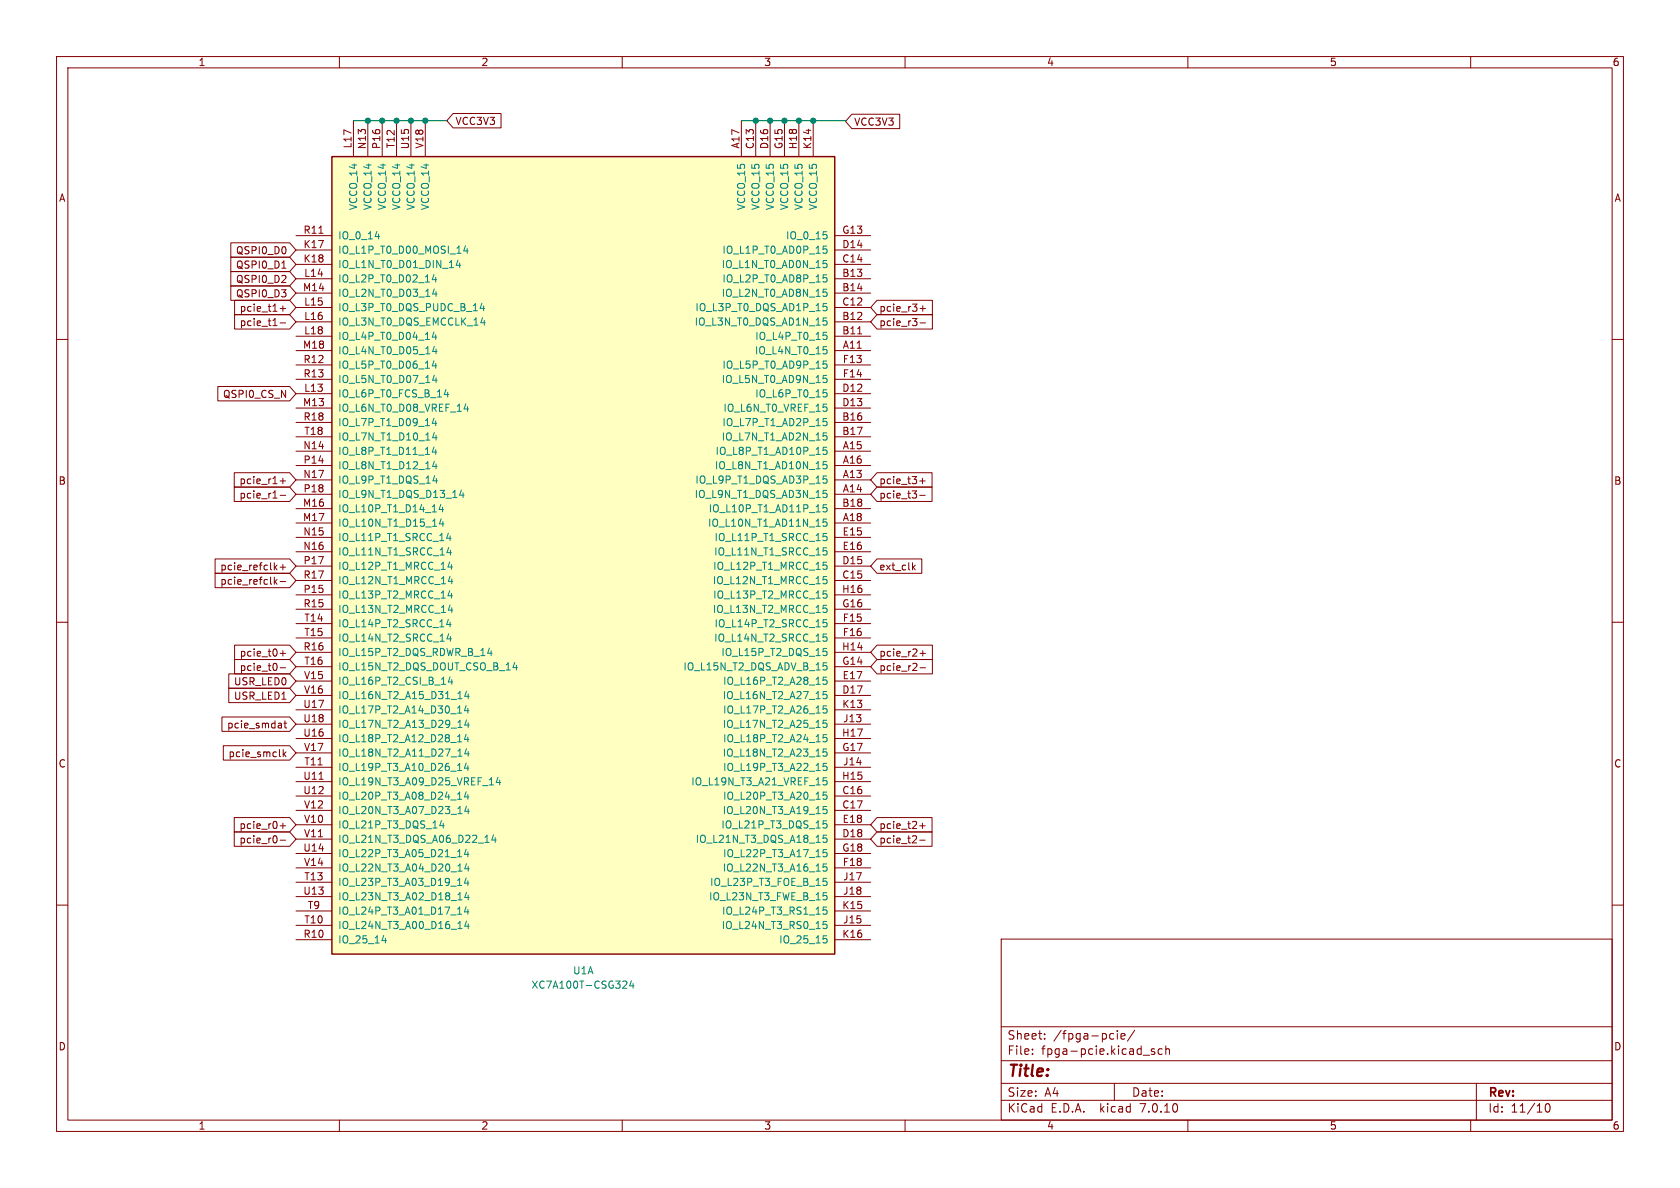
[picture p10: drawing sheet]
<svg xmlns="http://www.w3.org/2000/svg" width="297mm" height="210mm" viewBox="0 0 297 210" stroke-linecap="round" stroke-linejoin="round" font-family="sans-serif">
<g fill="none" stroke="#840000" stroke-width=".18">
<path d="M10 10h277v190h-277zM12 12h273v186h-273zM60 10v2M110 10v2M160 10v2M210 10v2M260 10v2M62.5 21.3v6.4M65 21.3v6.4M67.6 21.3v6.4M70.1 21.3v6.4M72.6 21.3v6.4"/>
<path d="M75.2 21.3v6.4M80.1 20.1h8.5v2.5h-8.5l-1.1-1.3zM131.1 21.3v6.4M133.6 21.3v6.4M136.1 21.3v6.4M138.7 21.3v6.4M141.2 21.3v6.4M143.8 21.3v6.4M150.6 20.2h8.5v2.5h-8.5l-1.1-1.2zM10 60h2M40.8 48h10.4l1.1 1.3-1.1 1.2h-10.4zM40.8 50.5h10.4l1.1 1.3-1.1 1.3h-10.4z"/>
<path d="M40.8 42.9h10.4l1.1 1.3-1.1 1.3h-10.4zM40.8 45.5h10.4l1.1 1.2-1.1 1.3h-10.4zM41.5 53.1h9.7l1.1 1.3-1.1 1.2h-9.7zM41.5 55.6h9.7l1.1 1.3-1.1 1.3h-9.7zM49.5 54.5h1M49.5 57.1h1M49.8 47.4h.8M50 54.1v.9M52.3 59.4h6.4M52.3 56.9h6.4M52.3 49.3h6.4M52.3 51.8h6.4"/>
<path d="M52.3 54.4h6.4M52.3 46.7h6.4M52.3 44.2h6.4M52.3 41.7h6.4M56.4 41.2h.7M147.6 59.4h6.3M147.6 56.9h6.3M147.6 49.3h6.3M147.6 51.8h6.3M147.6 54.4h6.3M147.6 46.7h6.3M147.6 44.2h6.3"/>
<path d="M147.6 41.7h6.3M151.6 59h.8M155 53.1h9.8v2.5h-9.8l-1.1-1.2zM155 55.6h9.8v2.6h-9.8l-1.1-1.3zM162.6 54.5h1M162.6 57.1h1M163.1 54.1v.9M285 60h2M38.5 68.3h12.7l1.1 1.3-1.1 1.3h-12.7zM52.3 62h6.4M52.3 79.8h6.4M52.3 74.7h6.4"/>
<path d="M52.3 77.2h6.4M52.3 69.6h6.4M52.3 72.1h6.4M52.3 64.5h6.4M52.3 67.1h6.4M147.6 62h6.3M147.6 79.8h6.3M147.6 74.7h6.3M147.6 77.2h6.3M147.6 69.6h6.3M147.6 72.1h6.3M147.6 64.5h6.3"/>
<path d="M147.6 67.1h6.3M38 98.8h13.2l1.1 1.3-1.1 1.2h-13.2zM41.4 86.1h9.8l1.1 1.3-1.1 1.2h-9.8zM41.4 83.6h9.8l1.1 1.2-1.1 1.3h-9.8zM49 99.9l-.5 .5M49.5 87.6h1M49.5 85h1M50 84.5v1M50 99.8v.9M52.3 84.8h6.4M52.3 87.4h6.4M52.3 82.3h6.4"/>
<path d="M52.3 92.5h6.4M52.3 89.9h6.4M52.3 95h6.4M52.3 97.5h6.4M147.6 84.8h6.3M147.6 87.4h6.3M147.6 82.3h6.3M147.6 92.5h6.3M147.6 89.9h6.3M147.6 95h6.3M147.6 97.5h6.3M155 98.8h8v2.5h-8l-1.1-1.2z"/>
<path d="M155 86.1h9.8v2.5h-9.8l-1.1-1.2zM155 83.6h9.8v2.5h-9.8l-1.1-1.3zM161.8 99.9l-.5 .5M162.6 87.6h1M162.6 85h1M163.1 84.5v1M10 110h2M38 101.3h13.2l1.1 1.3-1.1 1.3h-13.2zM40.4 119.1h10.8l1.1 1.3-1.1 1.3h-10.8zM41.5 116.6h9.7l1.1 1.3-1.1 1.2h-9.7zM41.5 114h9.7l1.1 1.3-1.1 1.3h-9.7zM48.5 102v1.3"/>
<path d="M48.6 102.8l.4 .5M48.6 100.3l.4 .4M49 102.4l-.5 .5M49.5 102.8h1M49.5 100.3h1M49.5 118h1M49.5 115.5h1M50 115v1M52.3 102.6h6.4M52.3 100.1h6.4M52.3 110.2h6.4M52.3 112.8h6.4"/>
<path d="M52.3 117.9h6.4M52.3 107.7h6.4M52.3 115.3h6.4M52.3 105.2h6.4M147.6 102.6h6.3M147.6 100.1h6.3M147.6 110.2h6.3M147.6 112.8h6.3M147.6 117.9h6.3M147.6 107.7h6.3M147.6 115.3h6.3M147.6 105.2h6.3"/>
<path d="M155 114h9.8v2.6h-9.8l-1.1-1.3zM155 116.6h9.8v2.5h-9.8l-1.1-1.2zM161.4 100.3l.4 .4M162.6 118h1M162.6 115.5h1M163.1 115v1M285 110h2M39.2 126.7h12l1.1 1.3-1.1 1.3h-12zM39.5 131.8h11.7l1.1 1.3-1.1 1.3h-11.7zM40.4 121.7h10.8l1.1 1.2-1.1 1.3h-10.8zM49.6 127.8l.2 .2v.7M49.8 128.6l-.2 .1"/>
<path d="M49.8 128.1l-.2 .1M50.1 132.5v1.3M50.2 127.8h.5M50.2 133.3l.4 .5M50.4 127.4v1.1l.3 .2M50.6 132.9l-.5 .5M52.3 122.9h6.4M52.3 120.4h6.4M52.3 133.1h6.4M52.3 138.2h6.4M52.3 130.6h6.4M52.3 128h6.4"/>
<path d="M52.3 135.6h6.4M52.3 125.5h6.4M56.4 137.8h.7M147.6 122.9h6.3M147.6 120.4h6.3M147.6 133.1h6.3M147.6 138.2h6.3M147.6 130.6h6.3M147.6 128h6.3M147.6 135.6h6.3M147.6 125.5h6.3M10 160h2"/>
<path d="M41.4 144.5h9.8l1.1 1.3-1.1 1.3h-9.8zM41.4 147.1h9.8l1.1 1.2-1.1 1.3h-9.8zM49.5 148.5h1M49.5 146h1M50 145.5v1M52.3 140.7h6.4M52.3 143.3h6.4M52.3 148.3h6.4M52.3 145.8h6.4M52.3 153.4h6.4M52.3 150.9h6.4M52.3 156h6.4"/>
<path d="M52.3 158.5h6.4M147.6 140.7h6.3M147.6 143.3h6.3M147.6 148.3h6.3M147.6 145.8h6.3M147.6 153.4h6.3M147.6 150.9h6.3M147.6 156h6.3M147.6 158.5h6.3M155 147.1h9.8v2.5h-9.8l-1.1-1.3zM155 144.5h9.8v2.6h-9.8l-1.1-1.3zM162.6 148.5h1"/>
<path d="M162.6 146h1M163.1 145.5v1M285 160h2M52.3 163.6h6.4M52.3 161h6.4M52.3 166.1h6.4M147.6 163.6h6.3M147.6 161h6.3M147.6 166.1h6.3M177 166h108v32h-108zM60 198v2M110 198v2"/>
<path d="M160 198v2M177 194.5h108M177 191.5h108M177 187.5h108M177 181.5h108M182.5 186.3v.1M182.5 185.5v.1M184.7 183.6v.1M184.7 182.8v.1M196.7 182.7l.2 .1M196.9 183.6l-.2 .1M197 191.5v3"/>
<path d="M197.5 182.2v.1M197.5 182.7v1M198.2 183.2l.7-.1-.1-.3-.4-.1-.2 .2v.7h.6M200.6 182.1l-1.3 2M202.1 186.5h1.1M204.1 185.5l-.4-.1-.2 .2 .1 .2 .5 .2v.3h-.6M205.5 185.5l-.5-.1-.3 .3v.4l.2 .2h.6M206.1 185.5l.2-.1 .4 .1v.9M206.1 184.9v1.5M210 198v2M260 198v2M261 191.5v6.5"/>
<path d="M273.4 195.2l.1-.1a.81 .81 0 0 1 .6 .6 .81 .81 0 0 1-.3 .8l-.1 .1a.81 .81 0 0 1-.6-.6 .81 .81 0 0 1 .3-.8z"/>
</g>
<path d="M58.7 27.7h88.9v141h-88.9z" fill="#ffffc2" stroke="#ffffc2" stroke-width=".18"/>
<path d="M58.7 27.7h88.9v141h-88.9z" fill="none" stroke="#840000" stroke-width=".25"/>
<g fill="none" stroke="#008484" stroke-width=".18">
<path d="M66.3 41.8h.8M76.7 48.5l-.3 .9h.8M76.7 58.7l-.3 .9h.8M76.8 51.1l-.3 .9h.8M77 49v.9M77 59.2v.8M77.1 51.5v.9M81 46l-.3 .9h.7M81.3 46.5v.8M82.3 43.4l-.3 1h.8M82.6 43.9v.9M84.9 54.5h.8"/>
<path d="M85 57.1h.8M85.5 54.1v.8M85.6 56.6v.9M145.6 58.7h.6M145.6 56.2h.6M145.6 48.6h.6M145.6 51.1h.6M145.6 53.7h.6M145.6 46h.6M145.6 43.5h.6M145.7 44h.3l.2 .2-.1 .5-.4 .1M145.7 46.5h.3l.2 .3-.1 .5h-.4"/>
<path d="M145.7 49.1h.3l.2 .2-.1 .5-.4 .1M145.7 51.6h.3l.2 .3-.1 .4-.4 .1M145.7 54.1h.3l.2 .3-.1 .5h-.4M145.7 56.7h.3l.2 .2-.1 .5-.4 .1M145.7 59.2h.3l.2 .3-.1 .5h-.4M146.2 41.6v.5M76.7 79l-.3 .9h.8M76.7 63.8l-.3 .9h.8M76.7 73.9l-.3 .9h.8M76.8 61.2l-.3 .9h.8M76.8 66.3l-.3 .9h.8M76.8 76.5l-.3 .9h.8"/>
<path d="M77 64.2v.9M77 74.4v.9M77 79.5v.8M77.1 61.7v.9M77.1 66.8v.8M77.1 76.9v.9M78.5 69.8h.8M79.1 69.3v.9M82.3 71.4l-.3 .9h.8M82.7 71.9v.8M145.6 61.3h.6M145.6 74h.6"/>
<path d="M145.6 76.5h.6M145.6 68.9h.6M145.6 71.4h.6M145.6 63.8h.6M145.6 66.4h.6M145.7 64.3h.3l.2 .3-.1 .4-.4 .1M145.7 66.8h.3l.2 .3-.1 .5h-.4M145.7 69.4h.3l.2 .2-.1 .5-.4 .1M145.7 74.5h.3l.2 .2-.1 .5-.4 .1M145.7 77h.3l.2 .3-.1 .4-.4 .1M146 61.8l.2 .2v.3l-.2 .3M146.1 72l.1 .2-.1 .5"/>
<path d="M146.2 79.1h-.6l-.1 .6 .2-.2 .4 .1 .1 .2v.4l-.2 .1-.5-.1M76.5 85h.8M76.8 81.5l-.3 1h.8M77.1 82v.9M77.1 84.6v.8M77.9 89.2l-.3 .9h.8M78 91.7l-.3 .9h.8M78.2 89.6v.9M78.3 92.2v.8M79.3 94.2l-.3 1h.7M79.3 96.8l-.3 .9h.8M79.6 94.7v.9"/>
<path d="M79.6 97.3v.8M79.8 99.8v.9M81.6 86.6l-.3 .9h.7M81.9 87.1v.9M145.6 82.1h.4l.2 .2-.1 .5h-.5M145.6 84.1h.6M145.6 86.7h.6M145.6 81.6h.6M145.6 99.4h.6M145.6 94.3h.6M145.6 96.8h.6M145.7 84.6h.3l.2 .3-.1 .5h-.4"/>
<path d="M145.7 87.2h.3l.2 .2-.1 .5-.4 .1M145.7 94.8h.3l.2 .2-.1 .5-.4 .1M145.7 97.3h.3l.2 .3-.1 .5h-.4M145.7 99.9h.3l.2 .2-.1 .5-.4 .1M146.2 89.2h-.6l-.1 .6 .2-.1 .4 .1 .1 .2v.4l-.2 .1-.5-.1M146.2 91.8h-.6l-.1 .6 .2-.2 .4 .1 .1 .2v.4l-.2 .1-.5-.1M79.2 105.3h.8M79.2 100.2h.8M79.3 109.5l-.3 .9h.7M79.3 107.9h.7M79.3 102.8h.7M79.3 112l-.3 .9h.8"/>
<path d="M79.6 110v.8M79.6 119.6l-.3 1h.7M79.6 112.5v.9M79.8 104.9v.8M79.9 102.3v.9M79.9 107.4v.9M86.2 115.5h.8M86.8 115v.9M90.7 118h.8M91.3 117.6v.8M145.6 101.9h.6M145.6 109.5h.6"/>
<path d="M145.6 112.1h.6M145.6 117.2h.6M145.6 107h.6M145.6 114.6h.6M145.6 104.5h.6M145.7 102.4h.3l.2 .3-.1 .4-.4 .1M145.7 104.9h.3l.2 .3-.1 .5h-.4M145.7 107.5h.3l.2 .2-.1 .5-.4 .1M145.7 110h.3l.2 .3-.1 .5h-.4M145.7 112.6h.3l.2 .2-.1 .5-.4 .1M145.7 115.1h.3l.2 .3-.1 .4-.4 .1M145.7 117.6h.3l.2 .3-.1 .5h-.4"/>
<path d="M146.2 119.7h-.6l-.1 .6 .2-.1h.4l.1 .2v.5l-.2 .1-.5-.1M79.9 120.1v.9M80.9 131.1h.7M80.9 136.2h.7M80.9 126.1h.7M82.4 134.9l-.3 .9h.8M82.4 140l-.3 .9h.8M82.4 129.8l-.3 .9h.8M82.4 124.7l-.3 .9h.8M82.5 127.3l-.3 .9h.8M82.5 122.2l-.3 .9h.8M82.5 132.3l-.3 1h.8"/>
<path d="M82.7 125.2v.9M82.7 130.3v.8M82.7 135.4v.8M82.8 122.7v.8M82.8 127.7v.9M82.8 132.8v.9M88 137.4l-.3 .9h.8M88.3 137.9v.9M145.6 138h.4l.2 .2-.1 .5h-.5M145.6 137.5h.6M146.2 122.2h-.6l-.1 .7 .2-.2 .4 .1 .1 .2v.4l-.2 .1-.5-.1M146.2 124.8h-.6l-.1 .6 .2-.1h.4l.1 .2v.4l-.2 .2-.5-.2"/>
<path d="M146.2 127.3h-.6l-.1 .6 .2-.1 .4 .1 .1 .2v.4l-.2 .1-.5-.1M146.2 129.9h-.6l-.1 .6 .2-.2 .4 .1 .1 .2v.4l-.2 .1-.5-.1M146.2 132.4h-.6l-.1 .6 .2-.1h.4l.1 .2v.5l-.2 .1-.5-.1M146.2 134.9h-.6l-.1 .7 .2-.2 .4 .1 .1 .2v.4l-.2 .1-.5-.1M78.1 145l-.3 1h.7M78.4 145.5v.9M80.9 141.3h.7M80.9 151.5h.7M80.9 156.5h.7M82.4 155.2l-.3 .9h.8M82.4 150.1l-.3 .9h.8M82.5 157.7l-.3 1h.8"/>
<path d="M82.5 142.5l-.3 .9h.8M82.5 152.7l-.3 .9h.8M82.7 140.4v.9M82.7 150.6v.9M82.7 155.7v.8M82.8 143v.8M82.8 153.1v.9M82.8 158.2v.9M87.2 147.6l-.3 .9h.8M87.5 148.1v.8M145.6 145.1h.6M145.6 155.3h.6"/>
<path d="M145.6 157.8h.6M145.7 145.6h.3l.2 .2-.1 .5-.4 .1M145.7 155.7h.3l.2 .3-.1 .5h-.4M145.7 158.3h.3l.2 .2-.1 .5-.4 .1M146.2 140h-.6l-.1 .6 .2-.1 .4 .1 .1 .2v.4l-.2 .1-.5-.1M146.2 142.6h-.6l-.1 .6 .2-.2 .4 .1 .1 .2v.4l-.2 .1-.5-.1M146.2 147.6h-.6l-.1 .7 .2-.2 .4 .1 .1 .2v.4l-.2 .1-.5-.1M146.2 150.2h-.6l-.1 .6 .2-.1h.4l.1 .2v.4l-.2 .2-.5-.2M146.2 152.7h-.6l-.1 .6 .2-.1 .4 .1 .1 .2v.4l-.2 .1-.5-.1M67.5 166.3h.8M68.1 165.8v.9M80.9 161.6h.7"/>
<path d="M82.4 160.3l-.3 .9h.8M82.5 162.8l-.3 .9h.8M82.7 160.8v.8M82.8 163.3v.9M110.3 173.4l.4 .1 .1 .3-.8 .9h.8M111.6 173.4l-.3 .9h.8M111.9 173.8v.9M145.6 165.4h.6M145.7 165.9h.3l.2 .3-.1 .4-.4 .1M146.2 160.3h-.6l-.1 .7 .2-.2 .4 .1 .1 .2v.4l-.2 .1-.5-.1M146.2 162.9h-.6l-.1 .6 .2-.1h.4l.1 .2v.4l-.2 .2-.5-.2"/>
</g>
<path d="M62.5 21.3h16.5M131.1 21.3h18.4v.2" fill="none" stroke="#008400" stroke-width=".18"/>
<g fill="#008400" stroke="#008400" stroke-width=".18">
<circle cx="72.6" cy="21.3" r=".46"/>
<circle cx="75.2" cy="21.3" r=".46"/>
<circle cx="70.1" cy="21.3" r=".46"/>
<circle cx="138.7" cy="21.3" r=".46"/>
<circle cx="133.6" cy="21.3" r=".46"/>
<circle cx="136.1" cy="21.3" r=".46"/>
<circle cx="141.2" cy="21.3" r=".46"/>
<circle cx="143.8" cy="21.3" r=".46"/>
<circle cx="65" cy="21.3" r=".46"/>
<circle cx="67.6" cy="21.3" r=".46"/>
</g>
<text font-size="2.8" fill="#840000" x="178" y="190.9">Title:</text>
<g font-size="2.1" fill="#840000">
<text x="178" y="184">Sheet:</text>
<text x="186.2" y="184">/fpga-pcie/</text>
<text x="178" y="186.7">File:</text>
<text x="184.1" y="186.7">fpga-pcie.kicad_sch</text>
<text x="178" y="196.9">KiCad</text>
<text x="178" y="194.1">Size:</text>
<text x="184.7" y="194.1">A4</text>
<text x="185.7" y="196.9">E.D.A.</text>
<text x="194.6" y="196.9">kicad</text>
<text x="200" y="194.1">Date:</text>
<text x="201.8" y="196.9">7.0.10</text>
<text x="263" y="194.3">Rev:</text>
<text x="263" y="196.9">Id:</text>
<text x="267.1" y="196.9">11/10</text>
</g>
<g font-size="1.8" fill="#840000">
<text x="35" y="11.9">1</text>
<text x="85" y="11.9">2</text>
<text x="135" y="11.9">3</text>
<text x="185" y="11.9">4</text>
<text x="235" y="11.9">5</text>
<text x="285" y="11.9">6</text>
<text x="80.4" y="22.3">VCC3V3</text>
<text x="150.9" y="22.4">VCC3V3</text>
<text x="62.2" y="26.3" transform="rotate(-90 62.2 26.3)">L17</text>
<text x="64.8" y="26.5" transform="rotate(-90 64.8 26.5)">N13</text>
<text x="67.3" y="26.5" transform="rotate(-90 67.3 26.5)">P16</text>
<text x="69.8" y="26.3" transform="rotate(-90 69.8 26.3)">T12</text>
<text x="72.4" y="26.5" transform="rotate(-90 72.4 26.5)">U15</text>
<text x="74.9" y="26.4" transform="rotate(-90 74.9 26.4)">V18</text>
<text x="130.8" y="26.4" transform="rotate(-90 130.8 26.4)">A17</text>
<text x="133.3" y="26.5" transform="rotate(-90 133.3 26.5)">C13</text>
<text x="135.9" y="26.5" transform="rotate(-90 135.9 26.5)">D16</text>
<text x="138.4" y="26.5" transform="rotate(-90 138.4 26.5)">G15</text>
<text x="141" y="26.5" transform="rotate(-90 141 26.5)">H18</text>
<text x="143.5" y="26.5" transform="rotate(-90 143.5 26.5)">K14</text>
<text x="10.3" y="35.9">A</text>
<text x="285.3" y="35.9">A</text>
<text x="53.6" y="41.4">R11</text>
<text x="148.8" y="41.4">G13</text>
<text x="41.6" y="45.2">QSPI0_D0</text>
<text x="41.6" y="47.7">QSPI0_D1</text>
<text x="53.6" y="43.9">K17</text>
<text x="53.6" y="46.5">K18</text>
<text x="148.8" y="46.5">C14</text>
<text x="148.8" y="43.9">D14</text>
<text x="41.6" y="50.2">QSPI0_D2</text>
<text x="41.6" y="52.8">QSPI0_D3</text>
<text x="53.5" y="51.6">M14</text>
<text x="53.7" y="49">L14</text>
<text x="148.8" y="49">B13</text>
<text x="148.8" y="51.6">B14</text>
<text x="42.3" y="55.3">pcie_t1+</text>
<text x="42.3" y="57.9">pcie_t1-</text>
<text x="53.7" y="54.1">L15</text>
<text x="53.7" y="56.6">L16</text>
<text x="53.7" y="59.2">L18</text>
<text x="148.8" y="59.2">B11</text>
<text x="148.8" y="56.6">B12</text>
<text x="148.8" y="54.1">C12</text>
<text x="155.4" y="55.3">pcie_r3+</text>
<text x="155.4" y="57.9">pcie_r3-</text>
<text x="53.5" y="61.7">M18</text>
<text x="53.6" y="64.3">R12</text>
<text x="148.9" y="61.7">A11</text>
<text x="148.9" y="64.3">F13</text>
<text x="39.3" y="70.6">QSPI0_CS_N</text>
<text x="53.5" y="71.9">M13</text>
<text x="53.6" y="66.8">R13</text>
<text x="53.7" y="69.3">L13</text>
<text x="148.8" y="69.3">D12</text>
<text x="148.8" y="71.9">D13</text>
<text x="148.9" y="66.8">F14</text>
<text x="53.6" y="74.4">R18</text>
<text x="53.7" y="77">T18</text>
<text x="148.8" y="74.4">B16</text>
<text x="148.8" y="77">B17</text>
<text x="53.5" y="79.5">N14</text>
<text x="53.6" y="82">P14</text>
<text x="148.9" y="79.5">A15</text>
<text x="148.9" y="82">A16</text>
<text x="10.3" y="85.9">B</text>
<text x="42.2" y="88.3">pcie_r1-</text>
<text x="42.2" y="85.8">pcie_r1+</text>
<text x="53.5" y="89.7">M16</text>
<text x="53.5" y="84.6">N17</text>
<text x="53.6" y="87.1">P18</text>
<text x="148.8" y="89.7">B18</text>
<text x="148.9" y="84.6">A13</text>
<text x="148.9" y="87.1">A14</text>
<text x="155.4" y="88.3">pcie_t3-</text>
<text x="155.4" y="85.8">pcie_t3+</text>
<text x="285.3" y="85.9">B</text>
<text x="53.5" y="92.2">M17</text>
<text x="53.5" y="94.7">N15</text>
<text x="148.9" y="94.7">E15</text>
<text x="148.9" y="92.2">A18</text>
<text x="38.8" y="101">pcie_refclk+</text>
<text x="53.5" y="97.3">N16</text>
<text x="53.6" y="99.8">P17</text>
<text x="148.8" y="99.8">D15</text>
<text x="148.9" y="97.3">E16</text>
<text x="155.4" y="101">ext_clk</text>
<text x="38.8" y="103.6">pcie_refclk-</text>
<text x="53.6" y="104.9">P15</text>
<text x="53.6" y="107.4">R15</text>
<text x="53.6" y="102.4">R17</text>
<text x="148.8" y="104.9">H16</text>
<text x="148.8" y="102.4">C15</text>
<text x="148.8" y="107.4">G16</text>
<text x="53.7" y="110">T14</text>
<text x="53.7" y="112.5">T15</text>
<text x="148.9" y="110">F15</text>
<text x="148.9" y="112.5">F16</text>
<text x="42.3" y="118.8">pcie_t0-</text>
<text x="42.3" y="116.3">pcie_t0+</text>
<text x="53.6" y="115.1">R16</text>
<text x="53.7" y="117.6">T16</text>
<text x="148.8" y="115.1">H14</text>
<text x="148.8" y="117.6">G14</text>
<text x="155.4" y="116.3">pcie_r2+</text>
<text x="155.4" y="118.8">pcie_r2-</text>
<text x="41.3" y="123.9">USR_LED1</text>
<text x="41.3" y="121.4">USR_LED0</text>
<text x="53.5" y="125.2">U17</text>
<text x="53.6" y="120.1">V15</text>
<text x="53.6" y="122.7">V16</text>
<text x="148.8" y="122.7">D17</text>
<text x="148.8" y="125.2">K13</text>
<text x="148.9" y="120.1">E17</text>
<text x="40" y="129">pcie_smdat</text>
<text x="53.5" y="130.3">U16</text>
<text x="53.5" y="127.8">U18</text>
<text x="148.8" y="130.3">H17</text>
<text x="149" y="127.8">J13</text>
<text x="10.3" y="135.9">C</text>
<text x="40.3" y="134.1">pcie_smclk</text>
<text x="53.5" y="137.9">U11</text>
<text x="53.6" y="132.8">V17</text>
<text x="53.7" y="135.4">T11</text>
<text x="148.8" y="137.9">H15</text>
<text x="148.8" y="132.8">G17</text>
<text x="149" y="135.4">J14</text>
<text x="285.3" y="135.9">C</text>
<text x="53.5" y="140.5">U12</text>
<text x="53.6" y="143">V12</text>
<text x="148.8" y="140.5">C16</text>
<text x="148.8" y="143">C17</text>
<text x="42.2" y="146.8">pcie_r0+</text>
<text x="42.2" y="149.3">pcie_r0-</text>
<text x="53.6" y="145.5">V10</text>
<text x="53.6" y="148.1">V11</text>
<text x="148.8" y="148.1">D18</text>
<text x="148.9" y="145.5">E18</text>
<text x="155.4" y="149.3">pcie_t2-</text>
<text x="155.4" y="146.8">pcie_t2+</text>
<text x="53.5" y="150.6">U14</text>
<text x="53.6" y="153.2">V14</text>
<text x="53.7" y="155.7">T13</text>
<text x="148.8" y="150.6">G18</text>
<text x="148.9" y="153.2">F18</text>
<text x="149" y="155.7">J17</text>
<text x="53.5" y="158.2">U13</text>
<text x="54.3" y="160.8">T9</text>
<text x="148.8" y="160.8">K15</text>
<text x="149" y="158.2">J18</text>
<text x="53.6" y="165.9">R10</text>
<text x="53.7" y="163.3">T10</text>
<text x="148.8" y="165.9">K16</text>
<text x="149" y="163.3">J15</text>
<text x="10.3" y="185.9">D</text>
<text x="285.3" y="185.9">D</text>
<text x="35" y="199.9">1</text>
<text x="85" y="199.9">2</text>
<text x="135" y="199.9">3</text>
<text x="185" y="199.9">4</text>
<text x="235" y="199.9">5</text>
<text x="285" y="199.9">6</text>
</g>
<g font-size="1.8" fill="#008484">
<text x="63.3" y="37.3" transform="rotate(-90 63.3 37.3)">VCCO_14</text>
<text x="65.9" y="37.3" transform="rotate(-90 65.9 37.3)">VCCO_14</text>
<text x="68.4" y="37.3" transform="rotate(-90 68.4 37.3)">VCCO_14</text>
<text x="71" y="37.3" transform="rotate(-90 71 37.3)">VCCO_14</text>
<text x="73.5" y="37.3" transform="rotate(-90 73.5 37.3)">VCCO_14</text>
<text x="76" y="37.3" transform="rotate(-90 76 37.3)">VCCO_14</text>
<text x="131.9" y="37.3" transform="rotate(-90 131.9 37.3)">VCCO_15</text>
<text x="134.5" y="37.3" transform="rotate(-90 134.5 37.3)">VCCO_15</text>
<text x="137" y="37.3" transform="rotate(-90 137 37.3)">VCCO_15</text>
<text x="139.5" y="37.3" transform="rotate(-90 139.5 37.3)">VCCO_15</text>
<text x="142.1" y="37.3" transform="rotate(-90 142.1 37.3)">VCCO_15</text>
<text x="144.6" y="37.3" transform="rotate(-90 144.6 37.3)">VCCO_15</text>
<text x="59.7" y="45.1">IO_L1P_T0_D00_MOSI_14</text>
<text x="59.7" y="47.6">IO_L1N_T0_D01_DIN_14</text>
<text x="59.7" y="42.5">IO_0_14</text>
<text x="127.5" y="47.6">IO_L1N_T0_AD0N_15</text>
<text x="127.6" y="45.1">IO_L1P_T0_AD0P_15</text>
<text x="138.9" y="42.5">IO_0_15</text>
<text x="59.7" y="50.1">IO_L2P_T0_D02_14</text>
<text x="59.7" y="52.7">IO_L2N_T0_D03_14</text>
<text x="127.5" y="52.7">IO_L2N_T0_AD8N_15</text>
<text x="127.6" y="50.1">IO_L2P_T0_AD8P_15</text>
<text x="59.7" y="55.2">IO_L3P_T0_DQS_PUDC_B_14</text>
<text x="59.7" y="57.8">IO_L3N_T0_DQS_EMCCLK_14</text>
<text x="122.7" y="57.8">IO_L3N_T0_DQS_AD1N_15</text>
<text x="122.8" y="55.2">IO_L3P_T0_DQS_AD1P_15</text>
<text x="59.7" y="60.3">IO_L4P_T0_D04_14</text>
<text x="59.7" y="62.8">IO_L4N_T0_D05_14</text>
<text x="59.7" y="65.4">IO_L5P_T0_D06_14</text>
<text x="127.6" y="65.4">IO_L5P_T0_AD9P_15</text>
<text x="133.4" y="62.8">IO_L4N_T0_15</text>
<text x="133.4" y="60.3">IO_L4P_T0_15</text>
<text x="59.7" y="70.5">IO_L6P_T0_FCS_B_14</text>
<text x="59.7" y="67.9">IO_L5N_T0_D07_14</text>
<text x="127.5" y="67.9">IO_L5N_T0_AD9N_15</text>
<text x="133.4" y="70.5">IO_L6P_T0_15</text>
<text x="59.7" y="73">IO_L6N_T0_D08_VREF_14</text>
<text x="59.7" y="75.5">IO_L7P_T1_D09_14</text>
<text x="127.6" y="75.5">IO_L7P_T1_AD2P_15</text>
<text x="127.8" y="73">IO_L6N_T0_VREF_15</text>
<text x="59.7" y="80.6">IO_L8P_T1_D11_14</text>
<text x="59.7" y="83.2">IO_L8N_T1_D12_14</text>
<text x="59.7" y="78.1">IO_L7N_T1_D10_14</text>
<text x="126.3" y="83.2">IO_L8N_T1_AD10N_15</text>
<text x="126.4" y="80.6">IO_L8P_T1_AD10P_15</text>
<text x="127.5" y="78.1">IO_L7N_T1_AD2N_15</text>
<text x="59.7" y="85.7">IO_L9P_T1_DQS_14</text>
<text x="59.7" y="88.2">IO_L9N_T1_DQS_D13_14</text>
<text x="122.7" y="88.2">IO_L9N_T1_DQS_AD3N_15</text>
<text x="122.8" y="85.7">IO_L9P_T1_DQS_AD3P_15</text>
<text x="59.7" y="90.8">IO_L10P_T1_D14_14</text>
<text x="59.7" y="93.3">IO_L10N_T1_D15_14</text>
<text x="59.7" y="95.9">IO_L11P_T1_SRCC_14</text>
<text x="125.1" y="93.3">IO_L10N_T1_AD11N_15</text>
<text x="125.2" y="90.8">IO_L10P_T1_AD11P_15</text>
<text x="126.2" y="95.9">IO_L11P_T1_SRCC_15</text>
<text x="59.7" y="98.4">IO_L11N_T1_SRCC_14</text>
<text x="59.7" y="100.9">IO_L12P_T1_MRCC_14</text>
<text x="126" y="100.9">IO_L12P_T1_MRCC_15</text>
<text x="126.2" y="98.4">IO_L11N_T1_SRCC_15</text>
<text x="59.7" y="106">IO_L13P_T2_MRCC_14</text>
<text x="59.7" y="103.5">IO_L12N_T1_MRCC_14</text>
<text x="125.9" y="103.5">IO_L12N_T1_MRCC_15</text>
<text x="126" y="106">IO_L13P_T2_MRCC_15</text>
<text x="59.7" y="108.6">IO_L13N_T2_MRCC_14</text>
<text x="59.7" y="111.1">IO_L14P_T2_SRCC_14</text>
<text x="59.7" y="113.6">IO_L14N_T2_SRCC_14</text>
<text x="125.9" y="108.6">IO_L13N_T2_MRCC_15</text>
<text x="126.2" y="113.6">IO_L14N_T2_SRCC_15</text>
<text x="126.2" y="111.1">IO_L14P_T2_SRCC_15</text>
<text x="59.7" y="116.2">IO_L15P_T2_DQS_RDWR_B_14</text>
<text x="59.7" y="118.7">IO_L15N_T2_DQS_DOUT_CSO_B_14</text>
<text x="120.7" y="118.7">IO_L15N_T2_DQS_ADV_B_15</text>
<text x="127.4" y="116.2">IO_L15P_T2_DQS_15</text>
<text x="59.7" y="121.3">IO_L16P_T2_CSI_B_14</text>
<text x="59.7" y="123.8">IO_L16N_T2_A15_D31_14</text>
<text x="127.7" y="123.8">IO_L16N_T2_A27_15</text>
<text x="127.7" y="121.3">IO_L16P_T2_A28_15</text>
<text x="59.7" y="131.4">IO_L18P_T2_A12_D28_14</text>
<text x="59.7" y="126.3">IO_L17P_T2_A14_D30_14</text>
<text x="59.7" y="128.9">IO_L17N_T2_A13_D29_14</text>
<text x="127.7" y="128.9">IO_L17N_T2_A25_15</text>
<text x="127.7" y="131.4">IO_L18P_T2_A24_15</text>
<text x="127.7" y="126.3">IO_L17P_T2_A26_15</text>
<text x="59.7" y="136.5">IO_L19P_T3_A10_D26_14</text>
<text x="59.7" y="134">IO_L18N_T2_A11_D27_14</text>
<text x="127.7" y="134">IO_L18N_T2_A23_15</text>
<text x="127.7" y="136.5">IO_L19P_T3_A22_15</text>
<text x="59.7" y="139">IO_L19N_T3_A09_D25_VREF_14</text>
<text x="59.7" y="141.6">IO_L20P_T3_A08_D24_14</text>
<text x="122.1" y="139">IO_L19N_T3_A21_VREF_15</text>
<text x="127.7" y="141.6">IO_L20P_T3_A20_15</text>
<text x="59.7" y="146.7">IO_L21P_T3_DQS_14</text>
<text x="59.7" y="149.2">IO_L21N_T3_DQS_A06_D22_14</text>
<text x="59.7" y="144.1">IO_L20N_T3_A07_D23_14</text>
<text x="122.9" y="149.2">IO_L21N_T3_DQS_A18_15</text>
<text x="127.4" y="146.7">IO_L21P_T3_DQS_15</text>
<text x="127.7" y="144.1">IO_L20N_T3_A19_15</text>
<text x="59.7" y="151.7">IO_L22P_T3_A05_D21_14</text>
<text x="59.7" y="154.3">IO_L22N_T3_A04_D20_14</text>
<text x="127.7" y="154.3">IO_L22N_T3_A16_15</text>
<text x="127.7" y="151.7">IO_L22P_T3_A17_15</text>
<text x="59.7" y="156.8">IO_L23P_T3_A03_D19_14</text>
<text x="59.7" y="161.9">IO_L24P_T3_A01_D17_14</text>
<text x="59.7" y="159.4">IO_L23N_T3_A02_D18_14</text>
<text x="125.2" y="159.4">IO_L23N_T3_FWE_B_15</text>
<text x="125.4" y="156.8">IO_L23P_T3_FOE_B_15</text>
<text x="127.5" y="161.9">IO_L24P_T3_RS1_15</text>
<text x="59.7" y="167">IO_25_14</text>
<text x="59.7" y="164.4">IO_L24N_T3_A00_D16_14</text>
<text x="127.5" y="164.4">IO_L24N_T3_RS0_15</text>
<text x="137.6" y="167">IO_25_15</text>
<text x="101.2" y="172.4">U1A</text>
<text x="93.9" y="175">XC7A100T-CSG324</text>
</g>
</svg>
